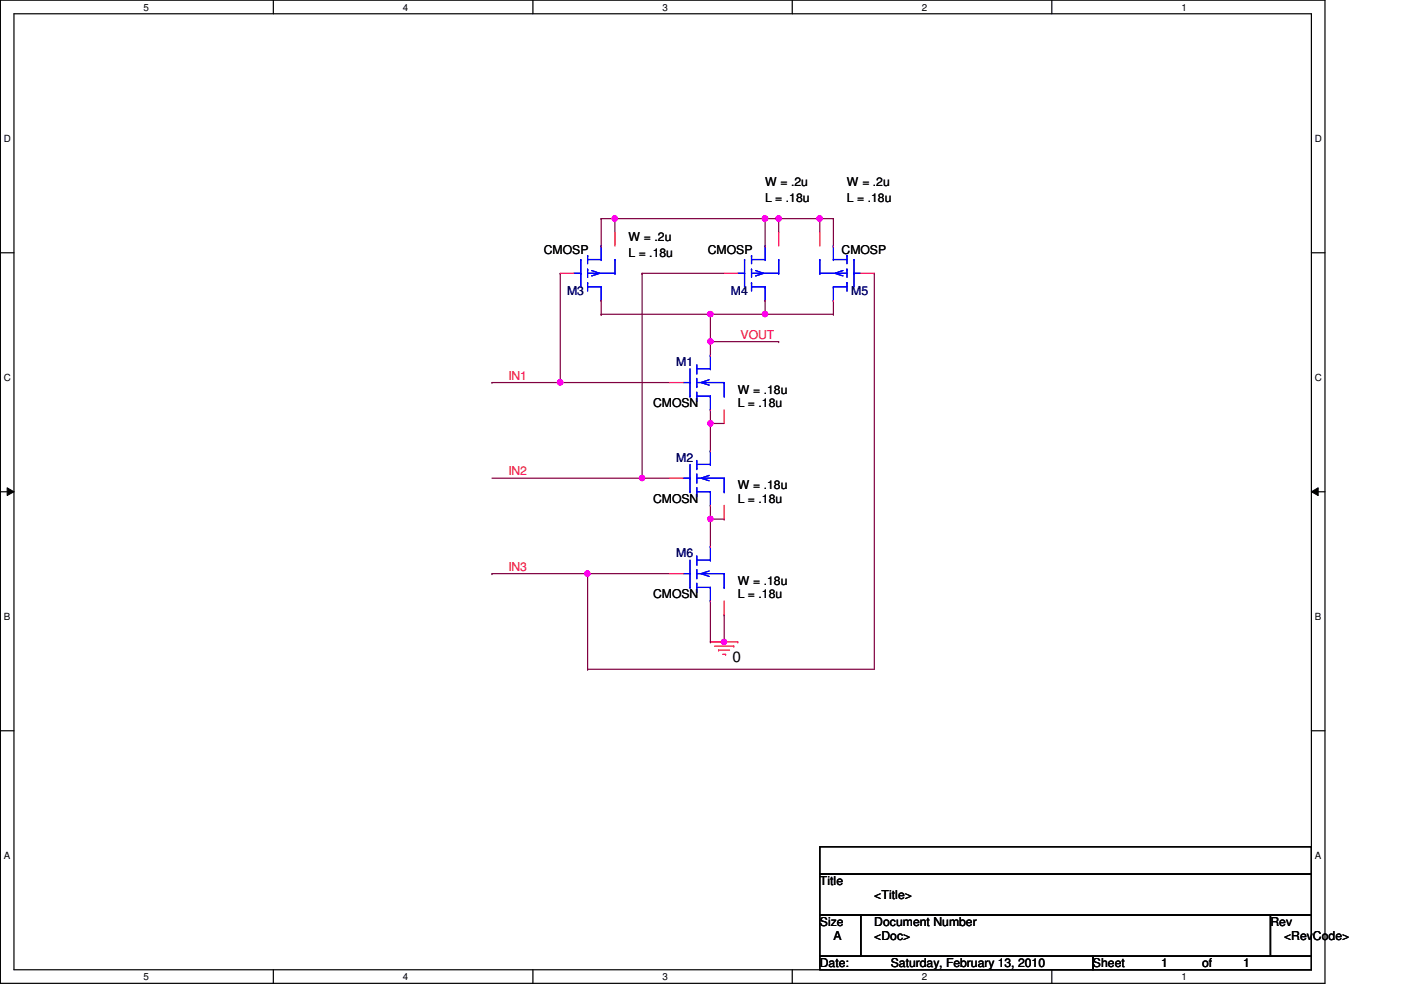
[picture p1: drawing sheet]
<svg xmlns="http://www.w3.org/2000/svg" width="297mm" height="210mm" viewBox="0 0 297 210" stroke-linecap="round" stroke-linejoin="round" font-family="sans-serif">
<path d="M.1 0h280.8v208.5h-280.8zM3 2.9h275v202.7h-275z" fill="none" stroke="#000" stroke-width=".25"/>
<g fill="#fff">
<path d="M30.4 .3h1.2v2.4h-1.2z"/>
<path d="M30.4 205.9h1.2v2.3h-1.2z"/>
</g>
<path d="M58 0v2.9M58 205.6v2.9" fill="none" stroke="#000" stroke-width=".25"/>
<g fill="#fff">
<path d="M85.4 .3h1.2v2.4h-1.2z"/>
<path d="M85.4 205.9h1.2v2.3h-1.2z"/>
</g>
<path d="M113 0v2.9M113 205.6v2.9" fill="none" stroke="#000" stroke-width=".25"/>
<g fill="#fff">
<path d="M140.5 .3h1.1v2.4h-1.1z"/>
<path d="M140.5 205.9h1.1v2.3h-1.1z"/>
</g>
<path d="M168 0v2.9M168 205.6v2.9" fill="none" stroke="#000" stroke-width=".25"/>
<g fill="#fff">
<path d="M195.4 .3h1.2v2.4h-1.2z"/>
<path d="M195.4 205.9h1.2v2.3h-1.2z"/>
</g>
<path d="M223 0v2.9M223 205.6v2.9" fill="none" stroke="#000" stroke-width=".25"/>
<g fill="#fff">
<path d="M250.5 .3h1.1v2.4h-1.1z"/>
<path d="M250.5 205.9h1.1v2.3h-1.1z"/>
<path d="M.8 28.2h1.5v2.4h-1.5z"/>
<path d="M278.8 28.2h1.4v2.4h-1.4z"/>
<path d="M.8 78.9h1.5v2.3h-1.5z"/>
<path d="M278.8 78.9h1.4v2.3h-1.4z"/>
</g>
<path d="M.1 53.6h2.9M278 53.6h2.9" fill="none" stroke="#000" stroke-width=".25"/>
<g fill="#fff">
<path d="M.8 129.6h1.4v2.3h-1.4z"/>
<path d="M278.8 129.6h1.3v2.3h-1.3z"/>
</g>
<path d="M.1 104.3h2.9M278 104.3h2.9" fill="none" stroke="#000" stroke-width=".25"/>
<path d="M1.5 103.4l1.5 .9-1.5 .8zM278 104.3l1.5-.9v1.7z" fill="#000"/>
<path d="M1.5 103.4l1.5 .9-1.5 .8zM278 104.3l1.5-.9v1.7z" fill="none" stroke="#000" stroke-width=".21"/>
<g fill="#fff">
<path d="M.8 180.3h1.4v2.3h-1.4z"/>
<path d="M278.8 180.3h1.3v2.3h-1.3z"/>
</g>
<path d="M.1 154.9h2.9M278 154.9h2.9" fill="none" stroke="#000" stroke-width=".25"/>
<path d="M127.5 66.6h.1M127.5 63.7v2.9M150.6 66.6h.1M150.6 66.6h11.6M162.2 66.6h.1M162.2 63.7v2.9M124.6 121.6h.1M124.6 121.6h17.3" fill="none" stroke="#800040" stroke-width=".25"/>
<circle cx="150.6" cy="66.6" r=".56" fill="#f0f"/>
<circle cx="150.6" cy="66.6" r=".56" fill="none" stroke="#f0f" stroke-width=".25"/>
<path d="M127.5 46.4h.1M127.5 46.4v5.8M165.1 49.2h.1M165.1 46.4v2.8" fill="none" stroke="#800040" stroke-width=".25"/>
<circle cx="165.1" cy="46.3" r=".56" fill="#f0f"/>
<circle cx="165.1" cy="46.3" r=".56" fill="none" stroke="#f0f" stroke-width=".25"/>
<path d="M130.4 46.4h.1M130.4 46.4v2.8M162.2 46.4h.1M162.2 46.4v5.8M150.6 89.8h.1M150.6 86.9v2.9M150.6 89.8h2.9" fill="none" stroke="#800040" stroke-width=".25"/>
<circle cx="150.6" cy="89.8" r=".56" fill="#f0f"/>
<circle cx="150.6" cy="89.8" r=".56" fill="none" stroke="#f0f" stroke-width=".25"/>
<path d="M136.1 58h.1M136.1 58h17.4M150.6 95.6h.1M150.6 89.8v5.8M136.1 101.4h.1M136.1 101.4h5.8M150.6 110.1h.1M150.6 107.1v3" fill="none" stroke="#800040" stroke-width=".25"/>
<circle cx="150.6" cy="110" r=".56" fill="#f0f"/>
<circle cx="150.6" cy="110" r=".56" fill="none" stroke="#f0f" stroke-width=".25"/>
<path d="M150.6 72.4h.1M150.6 72.4v2.9M150.6 110.1h2.9M153.5 110.1h.1" fill="none" stroke="#800040" stroke-width=".25"/>
<circle cx="150.6" cy="72.4" r=".56" fill="#f0f"/>
<circle cx="150.6" cy="72.4" r=".56" fill="none" stroke="#f0f" stroke-width=".25"/>
<g fill="none" stroke="#800040" stroke-width=".25">
<path d="M127.5 46.4h2.9M130.4 46.4h.1M165.1 46.4h.1M165.1 46.4h11.6M173.8 46.4h.1M173.8 46.4v2.8M176.7 46.4h.1M176.7 46.4v5.8M127.5 66.6h.1M127.5 66.6h23.1M150.6 66.6h.1M150.6 66.6v5.8"/>
<path d="M118.8 81.1h.1M118.8 81.1h23.1"/>
</g>
<circle cx="173.8" cy="46.3" r=".56" fill="#f0f"/>
<circle cx="173.8" cy="46.3" r=".56" fill="none" stroke="#f0f" stroke-width=".25"/>
<path d="M162.2 66.6h.1M162.2 66.6h14.5M176.7 66.6h.1M176.7 63.7v2.9" fill="none" stroke="#800040" stroke-width=".25"/>
<circle cx="162.2" cy="66.6" r=".56" fill="#f0f"/>
<circle cx="162.2" cy="66.6" r=".56" fill="none" stroke="#f0f" stroke-width=".25"/>
<path d="M150.6 110.1h.1M150.6 110.1v5.8M153.5 130.3h.1M153.5 130.3v5.8" fill="none" stroke="#800040" stroke-width=".25"/>
<circle cx="153.5" cy="136.1" r=".56" fill="#f0f"/>
<circle cx="153.5" cy="136.1" r=".56" fill="none" stroke="#f0f" stroke-width=".25"/>
<g fill="none" stroke="#800040" stroke-width=".25">
<path d="M118.8 58h.1M118.8 58v23.1M136.1 58h.1M136.1 58v43.4M162.2 46.4h2.9M165.1 46.4h.1M185.4 58h.1M185.4 58v83.9h-60.8M124.6 121.6h.1M124.6 121.6v20.3M150.6 136.1h.1M150.6 127.4v8.7"/>
<path d="M150.6 136.1h2.9M153.5 136.1h.1M124.6 141.9h.1"/>
</g>
<circle cx="124.5" cy="121.6" r=".56" fill="#f0f"/>
<circle cx="124.5" cy="121.6" r=".56" fill="none" stroke="#f0f" stroke-width=".25"/>
<path d="M130.4 46.4h31.8M162.2 46.4h.1" fill="none" stroke="#800040" stroke-width=".25"/>
<circle cx="130.3" cy="46.3" r=".56" fill="#f0f"/>
<circle cx="130.3" cy="46.3" r=".56" fill="none" stroke="#f0f" stroke-width=".25"/>
<circle cx="162.2" cy="46.3" r=".57" fill="#f0f"/>
<circle cx="162.2" cy="46.3" r=".57" fill="none" stroke="#f0f" stroke-width=".25"/>
<path d="M150.6 72.4h14.5M165.1 72.4h.1M104.3 81.1h.1M104.3 81.1h14.5" fill="none" stroke="#800040" stroke-width=".25"/>
<circle cx="118.8" cy="81.1" r=".56" fill="#f0f"/>
<circle cx="118.8" cy="81.1" r=".56" fill="none" stroke="#f0f" stroke-width=".25"/>
<path d="M104.3 101.4h31.8M136.1 101.4h.1" fill="none" stroke="#800040" stroke-width=".25"/>
<circle cx="136.1" cy="101.3" r=".56" fill="#f0f"/>
<circle cx="136.1" cy="101.3" r=".56" fill="none" stroke="#f0f" stroke-width=".25"/>
<path d="M104.3 121.6h.1M104.3 121.6h20.3" fill="none" stroke="#800040" stroke-width=".25"/>
<g fill="none" stroke="#f00" stroke-width=".25">
<path d="M118.8 58h2.9M127.5 52.2h.1M130.4 49.2v3M153.5 58h2.9M162.2 52.2h.1M165.1 49.2v3M173.8 49.2v3M176.7 52.2h.1M182.5 58h2.9M127.5 63.7h.1M150.6 75.3h.1M162.2 63.7h.1"/>
<path d="M176.7 63.7h.1M141.9 81.1h3M150.6 95.6h.1M150.6 86.9h.1M153.5 86.9v2.9M141.9 101.4h3M150.6 115.9h.1M150.6 107.1h.1M153.5 107.1v3M141.9 121.6h3M150.6 127.4h.1M150.6 136.1h5.8"/>
<path d="M151.5 137h4.1M152.4 137.8h.1M152.4 137.8h2.3M153.2 138.7h.6M153.5 127.4v2.9M153.8 138.7h.1M155.6 137h.1M156.4 136.1h.1"/>
</g>
<path d="M173.8 179.5h104.2v5.8h-104.2zM173.8 185.3h104.2v8.7h-104.2zM173.8 194h8.7v8.7h-8.7zM182.5 194h86.9v8.7h-86.9zM269.4 194h8.6v8.7h-8.6zM173.8 202.7h57.9v2.9h-57.9zM231.7 202.7h46.3v2.9h-46.3z" fill="none" stroke="#000" stroke-width=".25"/>
<g fill="none" stroke="#00f" stroke-width=".25">
<path d="M121.7 58h1.4M123.1 55h.1M123.1 58h.1M123.1 55v5.8M124.6 59.9h.1M124.6 57.1h.1M124.6 54.2h.1M124.6 55h2.9M124.6 58h5.8M124.6 54.2v1.7M124.6 57.1v1.7M124.6 59.9v1.8"/>
<path d="M125.4 57.4l1.8 .6-1.8 .5M127.5 55h.1M127.5 52.2h.1M127.5 52.2v2.8M130.4 55h.1M130.4 58h.1M130.4 55v3M156.4 58h1.5M157.9 55h.1M157.9 58h.1M157.9 55v5.8M159.3 59.9h.1"/>
<path d="M159.3 57.1h.1M159.3 54.2h.1M159.3 55h2.9M159.3 58h5.8M159.3 54.2v1.7M159.3 57.1v1.7M159.3 59.9v1.8M160.2 57.4l1.7 .6-1.7 .5M162.2 55h.1M162.2 52.2h.1M162.2 52.2v2.8M165.1 55h.1"/>
<path d="M165.1 58h.1M165.1 55v3M173.8 55h.1M173.8 58h.1M173.8 55v3M173.8 58h5.8M176.7 55h.1M176.7 52.2h.1M176.7 55h2.9M176.7 52.2v2.8M178.7 57.4l-1.7 .6 1.7 .5M179.6 59.9h.1"/>
<path d="M179.6 57.1h.1M179.6 54.2h.1M179.6 54.2v1.7M179.6 57.1v1.7M179.6 59.9v1.8M181.1 55h.1M181.1 58h.1M181.1 55v5.8M181.1 58h1.4M124.6 60.8h2.9M127.5 60.8h.1M127.5 63.7h.1"/>
<path d="M127.5 60.8v2.9M146.3 78.2v5.8M147.7 79.1h.1M147.7 77.3v1.8M147.7 78.2h2.9M150.6 78.2h.1M150.6 75.3h.1M150.6 75.3v2.9M159.3 60.8h2.9M162.2 60.8h.1M162.2 63.7h.1M162.2 60.8v2.9"/>
<path d="M176.7 60.8h.1M176.7 63.7h.1M176.7 60.8h2.9M176.7 60.8v2.9M144.9 81.1h1.4M146.3 84h.1M146.3 81.1h.1M146.3 98.5v5.8M147.7 99.4h.1M147.7 82h.1M147.7 84.9h.1M147.7 80.2v1.8"/>
<path d="M147.7 83.1v1.8M147.7 97.6v1.8M147.7 98.5h2.9M147.7 84h2.9M147.7 81.1h5.8M150.4 80.5l-1.8 .6 1.8 .6M150.6 98.5h.1M150.6 95.6h.1M150.6 84h.1M150.6 86.9h.1M150.6 84v2.9M150.6 95.6v2.9"/>
<path d="M153.5 84h.1M153.5 81.1h.1M153.5 81.1v2.9M144.9 101.4h1.4M146.3 104.3h.1M146.3 101.4h.1M146.3 118.7v5.8M147.7 119.6h.1M147.7 102.2h.1M147.7 105.2h.1M147.7 118.7h2.9M147.7 100.5v1.7"/>
<path d="M147.7 103.4v1.8M147.7 117.9v1.7M147.7 104.3h2.9M147.7 101.4h5.8M150.4 100.8l-1.8 .6 1.8 .5M150.6 118.7h.1M150.6 115.9h.1M150.6 104.3h.1M150.6 107.1h.1M150.6 104.3v2.8M150.6 115.9v2.8M153.5 104.3h.1"/>
<path d="M153.5 101.4h.1M153.5 101.4v2.9M144.9 121.6h1.4M146.3 124.5h.1M146.3 121.6h.1M147.7 122.5h.1M147.7 125.4h.1M147.7 124.5h2.9M147.7 121.6h5.8M147.7 120.8v1.7M147.7 123.7v1.7M150.4 121.1l-1.8 .5 1.8 .6"/>
<path d="M150.6 124.5h.1M150.6 127.4h.1M150.6 124.5v2.9M153.5 124.5h.1M153.5 121.6h.1M153.5 121.6v2.9"/>
</g>
<circle cx="150.6" cy="66.6" r=".56" fill="#f0f"/>
<circle cx="150.6" cy="66.6" r=".56" fill="none" stroke="#f0f" stroke-width=".25"/>
<circle cx="165.1" cy="46.3" r=".56" fill="#f0f"/>
<circle cx="165.1" cy="46.3" r=".56" fill="none" stroke="#f0f" stroke-width=".25"/>
<circle cx="150.6" cy="89.8" r=".56" fill="#f0f"/>
<circle cx="150.6" cy="89.8" r=".56" fill="none" stroke="#f0f" stroke-width=".25"/>
<circle cx="150.6" cy="110" r=".56" fill="#f0f"/>
<circle cx="150.6" cy="110" r=".56" fill="none" stroke="#f0f" stroke-width=".25"/>
<circle cx="150.6" cy="72.4" r=".56" fill="#f0f"/>
<circle cx="150.6" cy="72.4" r=".56" fill="none" stroke="#f0f" stroke-width=".25"/>
<circle cx="173.8" cy="46.3" r=".56" fill="#f0f"/>
<circle cx="173.8" cy="46.3" r=".56" fill="none" stroke="#f0f" stroke-width=".25"/>
<circle cx="162.2" cy="66.6" r=".56" fill="#f0f"/>
<circle cx="162.2" cy="66.6" r=".56" fill="none" stroke="#f0f" stroke-width=".25"/>
<circle cx="153.5" cy="136.1" r=".56" fill="#f0f"/>
<circle cx="153.5" cy="136.1" r=".56" fill="none" stroke="#f0f" stroke-width=".25"/>
<circle cx="124.5" cy="121.6" r=".56" fill="#f0f"/>
<circle cx="124.5" cy="121.6" r=".56" fill="none" stroke="#f0f" stroke-width=".25"/>
<circle cx="130.3" cy="46.3" r=".56" fill="#f0f"/>
<circle cx="130.3" cy="46.3" r=".56" fill="none" stroke="#f0f" stroke-width=".25"/>
<circle cx="162.2" cy="46.3" r=".57" fill="#f0f"/>
<circle cx="162.2" cy="46.3" r=".57" fill="none" stroke="#f0f" stroke-width=".25"/>
<circle cx="118.8" cy="81.1" r=".56" fill="#f0f"/>
<circle cx="118.8" cy="81.1" r=".56" fill="none" stroke="#f0f" stroke-width=".25"/>
<circle cx="136.1" cy="101.3" r=".56" fill="#f0f"/>
<circle cx="136.1" cy="101.3" r=".56" fill="none" stroke="#f0f" stroke-width=".25"/>
<text font-size="3.2" x="155.3" y="140.4">0</text>
<g font-size="2.6">
<text x="162.2" y="39.4">W = .2u</text>
<text x="179.6" y="39.4">W = .2u</text>
<text x="162.2" y="42.9">L = .18u</text>
<text x="179.6" y="42.9">L = .18u</text>
<text x="115.3" y="53.9">CMOSP</text>
<text x="133.3" y="51">W = .2u</text>
<text x="150.1" y="53.9">CMOSP</text>
<text x="178.4" y="53.9">CMOSP</text>
<text x="133.3" y="54.5">L = .18u</text>
<text x="156.4" y="83.4">W = .18u</text>
<text x="138.5" y="86.3">CMOSN</text>
<text x="156.4" y="86.3">L = .18u</text>
<text x="138.5" y="106.6">CMOSN</text>
<text x="156.4" y="106.6">L = .18u</text>
<text x="156.4" y="103.7">W = .18u</text>
<text x="156.4" y="124">W = .18u</text>
<text x="138.5" y="126.9">CMOSN</text>
<text x="156.4" y="126.9">L = .18u</text>
<text x="173.8" y="187.7">Title</text>
<text x="185.4" y="190.6">&lt;Title&gt;</text>
<text x="173.8" y="196.3">Size</text>
<text x="185.4" y="196.3">Document Number</text>
<text x="269.4" y="196.3">Rev</text>
<text x="176.7" y="199.3">A</text>
<text x="185.4" y="199.3">&lt;Doc&gt;</text>
<text x="272.2" y="199.3">&lt;RevCode&gt;</text>
<text x="173.8" y="205.1">Date:</text>
<text x="188.8" y="205.1">Saturday, February 13, 2010</text>
<text x="231.7" y="205.1">Sheet</text>
<text x="246.2" y="205.1">1</text>
<text x="254.9" y="205.1">of</text>
<text x="263.6" y="205.1">1</text>
</g>
<g font-size="2.6" fill="#000080">
<text x="120.2" y="62.6">M3</text>
<text x="155" y="62.6">M4</text>
<text x="180.5" y="62.6">M5</text>
<text x="143.4" y="77.6">M1</text>
<text x="143.4" y="97.9">M2</text>
<text x="143.4" y="118.2">M6</text>
</g>
<g font-size="2.6" fill="#f00">
<text x="157" y="71.8">VOUT</text>
<text x="107.8" y="80.5">IN1</text>
<text x="107.8" y="100.8">IN2</text>
<text x="107.8" y="121">IN3</text>
</g>
<g font-size="2.1">
<text x="30.4" y="2.2">5</text>
<text x="85.4" y="2.2">4</text>
<text x="140.5" y="2.2">3</text>
<text x="195.4" y="2.2">2</text>
<text x="250.5" y="2.2">1</text>
<text x=".8" y="30.1">D</text>
<text x="278.8" y="30.1">D</text>
<text x=".8" y="80.8">C</text>
<text x="278.8" y="80.8">C</text>
<text x=".8" y="131.5">B</text>
<text x="278.8" y="131.5">B</text>
<text x=".8" y="182.2">A</text>
<text x="278.8" y="182.2">A</text>
<text x="30.4" y="207.8">5</text>
<text x="85.4" y="207.8">4</text>
<text x="140.5" y="207.8">3</text>
<text x="195.4" y="207.8">2</text>
<text x="250.5" y="207.8">1</text>
</g>
</svg>
